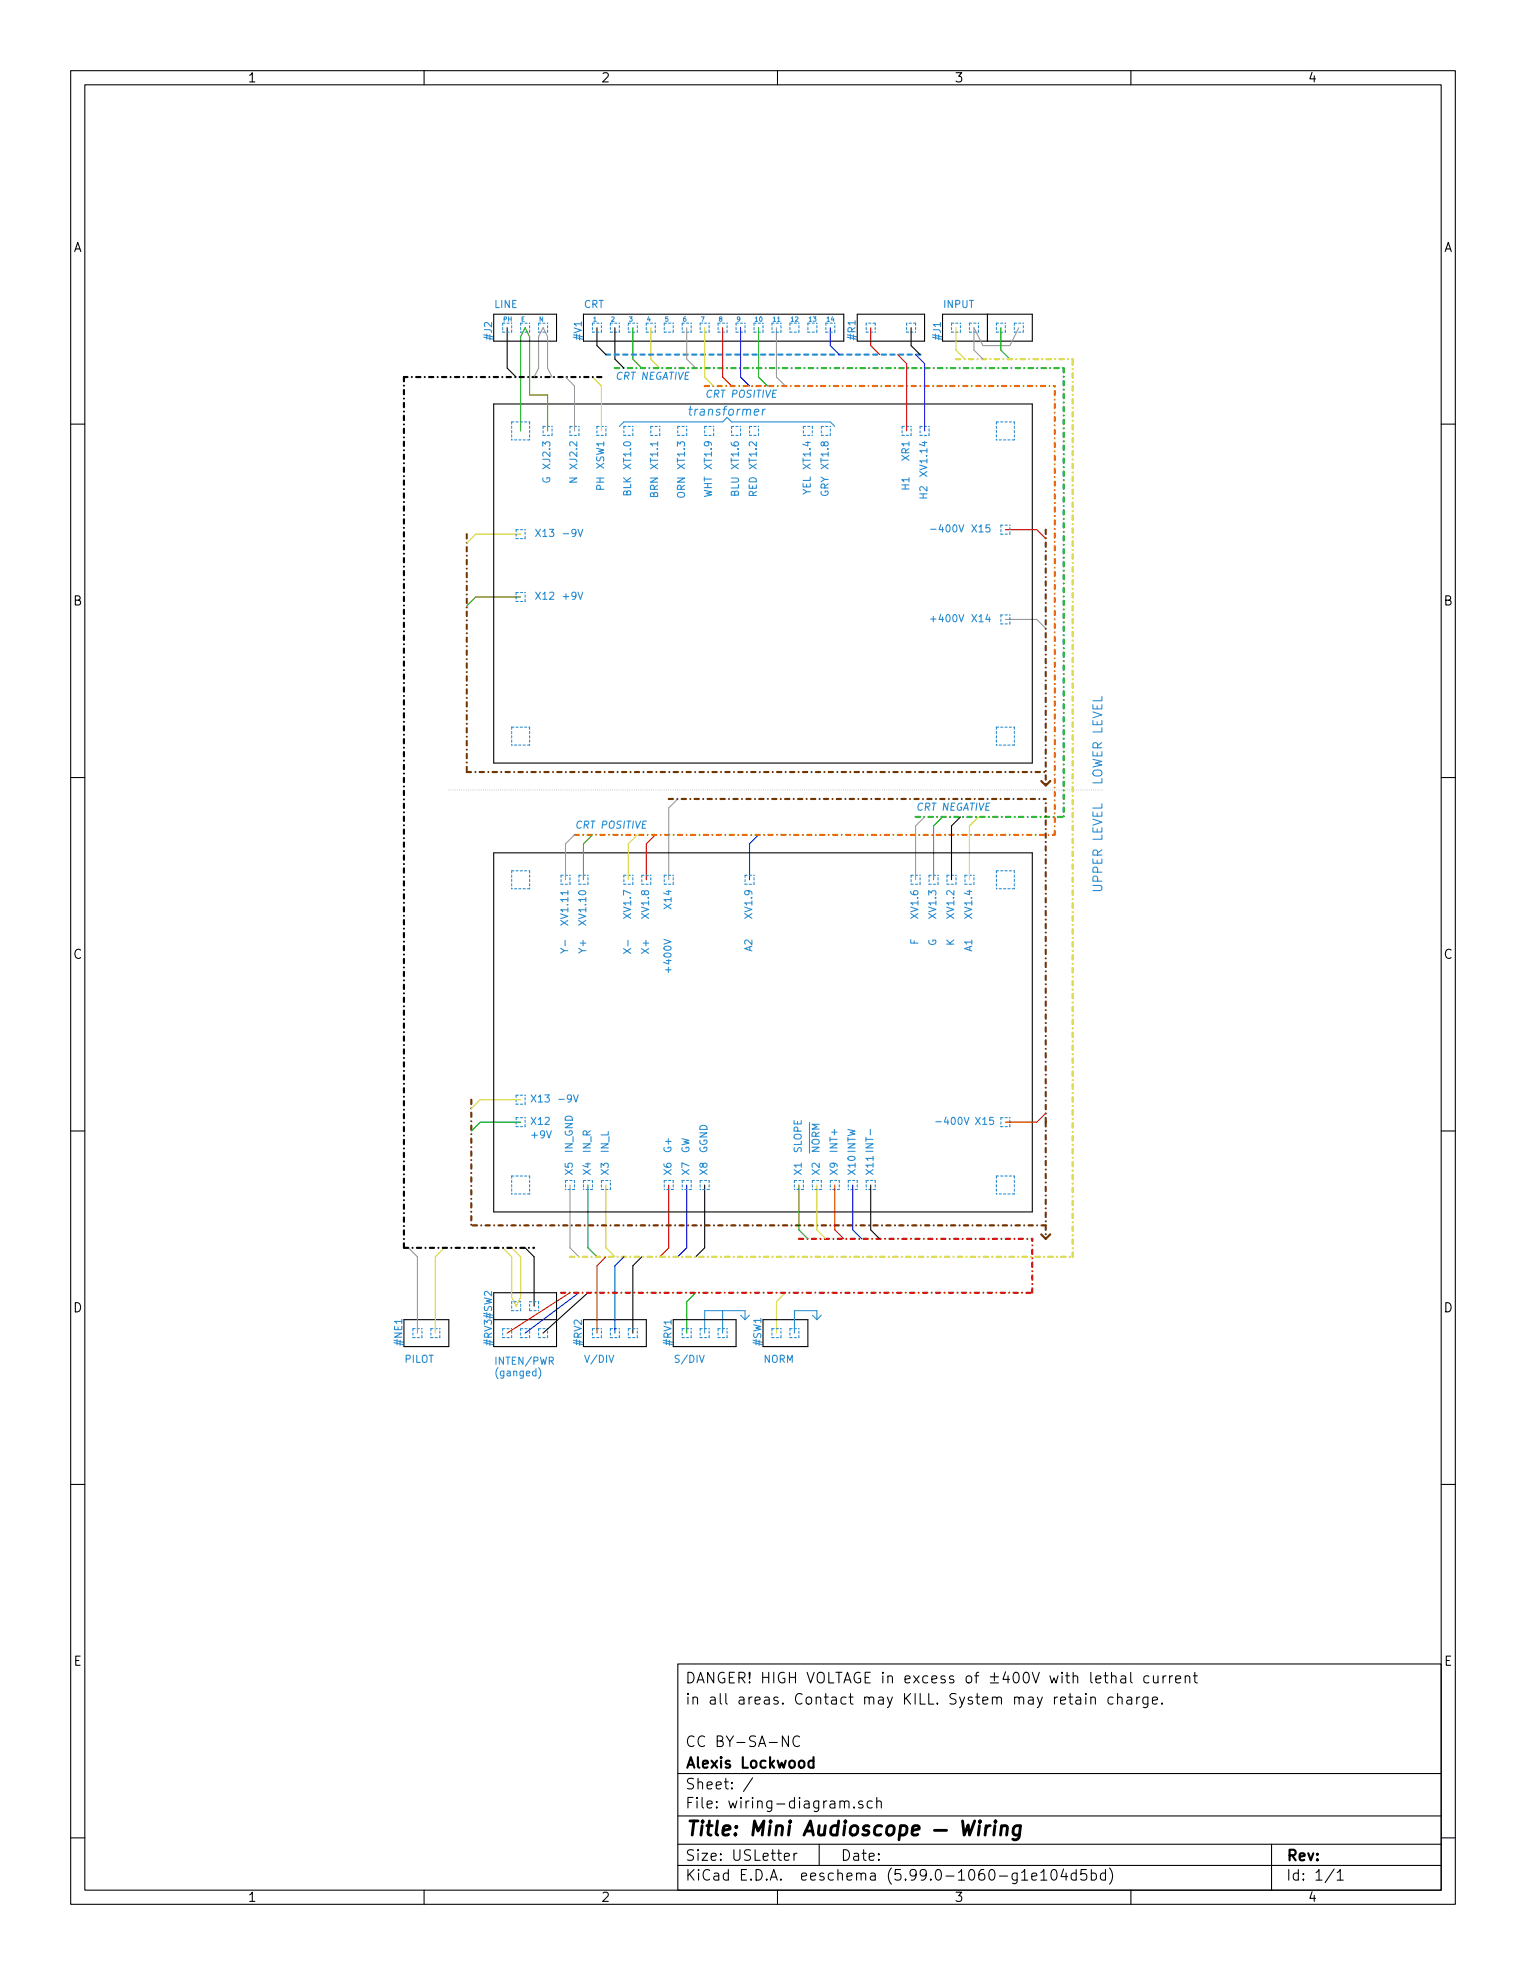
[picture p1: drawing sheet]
<svg xmlns="http://www.w3.org/2000/svg" width="216mm" height="279mm" viewBox="0 0 216 279" stroke-linecap="round" stroke-linejoin="round" font-family="sans-serif">
<g fill="none" stroke="#000" stroke-width=".15">
<path d="M10 10h195.9v259.4h-195.9zM12 12h191.9v255.4h-191.9zM60 10v2M110 10v2M160 10v2M10 60h2M69.8 44.5h8.9v3.8h-8.9zM69.8 57.2h76.2v50.8h-76.2zM71.8 46.4v5.7l1.2 1.2M82.5 44.5h36.9v3.8h-36.9zM84.5 46.4v2.5l1.2 1.3M87 46.4v4.4l1.3 1.3"/>
<path d="M121.3 44.5h9.5v3.8h-9.5zM128.9 46.4v2.5l1.3 1.3M133.3 44.5h12.7v3.8h-12.7zM139.7 44.5v3.8M203.9 60h2M10 110h2M135.9 115.6l-1.3 1.2v7.7M203.9 110h2M69.8 120.7h76.2v50.8h-76.2zM10 160h2M203.9 160h2M74.3 176.5l1.3 1.3v7"/>
<path d="M90.8 177.8l-1.3 1.3v9.5M99.7 167.6v8.9l-1.3 1.3M123.2 167.6v6.4l1.3 1.3M57.1 186.7h6.4v3.8h-6.4zM69.8 182.9h8.9v7.6h-8.9zM69.8 186.7h8.9M82.5 186.7h8.9v3.8h-8.9zM83.2 182.9l-6.4 5.7M95.2 186.7h8.9v3.8h-8.9zM107.9 186.7h6.4v3.8h-6.4zM10 210h2M203.9 210h2"/>
<path d="M95.9 235.4h108v32h-108zM151.4 239.6v1.3l.1 .1 .3 .1M153.6 239.6l-.1 .1h.1h.1l-.1-.1v.1M158.1 239.6v1.5M158.6 237.1h.2h.4l.1 1M159.3 237.4l-.5 .1a.29 .29 0 0 0-.3 .3 .29 .29 0 0 0 .3 .3l.5-.1M160 236.6v1.3l.2 .2M162.5 237.1h-.4l-.3 .3v.4l.2 .2 .1 .1 .4-.1M163.2 237.1l.1 .9a.41 .41 0 0 0 .5-.1M163.8 237.1v1M164.5 237.1v1M165 237.1h-.3l-.2 .3"/>
<path d="M165.5 237.1v1M165.9 237.1h-.3l-.1 .3M166.3 237.6l.7-.2v-.3h-.5l-.2 .2 .1 .7 .1 .1 .5-.1M167.7 237.2a.37 .37 0 0 1 .6 .1v.8M167.7 237.1v1M168.8 237.1h.6M169 236.6v1.3l.1 .1 .3 .1M10 260h2M95.9 256.9h108M95.9 250.9h108M106.5 251.5l-1.3 1.9M111.5 245.6v1.5l-.8-1.5v1.5"/>
<path d="M113.1 245.7a.6 .6 0 0 0-.7 0 .6 .6 0 0 0-.2 .7 .56 .56 0 0 0 .3 .6 .56 .56 0 0 0 .6-.1M119.5 255l.2-.2 .3 .1 .1 .9M120.8 255.6l.1 .1-.1 .1v-.1v-.1v.2M122 254.9l-.3-.1-.2 .2v.2l.5 .2 .1 .1-.1 .2-.1 .1-.4-.1M123.4 254.9l-.4-.1-.3 .3v.4l.1 .2 .2 .1 .4-.1M124 254.9a.37 .37 0 0 1 .7 .1v.8M124 254.3v1.5M151.2 240.1h.6M152.3 240.1h.1h.4l.1 1M152.9 240.4l-.5 .1a.29 .29 0 0 0-.2 .3 .29 .29 0 0 0 .2 .3l.5-.1M153.6 240.1v1M154.3 240.2a.37 .37 0 0 1 .7 .1v.8"/>
<path d="M154.3 240.1v1M157.5 240.1h-.5l-.2 .3v.4l.1 .2 .1 .1 .5-.1M158.1 240.2a.37 .37 0 0 1 .7 .1v.8M159.5 240.1h.1h.4l.1 1M160.1 240.4l-.5 .1a.29 .29 0 0 0-.2 .3 .29 .29 0 0 0 .2 .3l.5-.1M160.8 240.1v1M161.3 240.1h-.3l-.2 .3M162.4 240.1v1.2a.41 .41 0 0 1-.6 .2M162.4 240.1h-.4l-.3 .3v.4l.1 .2 .2 .1 .4-.1M163 240.6l.8-.2-.1-.3h-.4l-.3 .2 .1 .7 .2 .1 .4-.1M164.4 240.9l.1 .1-.1 .1-.1-.1 .1-.1v.2M203.9 260h2"/>
<path d="M60 267.4v2M95.9 263.9h108M95.9 260.9h108M110 267.4v2M111 262.7l.7-.2-.1-.3h-.4l-.2 .2v.7l.2 .1 .4-.1M112.3 262.2v1M112.8 262.2h-.3l-.2 .3M115.9 260.9v3M146 265.5l.7-.2-.1-.3h-.4l-.2 .2v.7l.2 .1 .4-.1M147.3 264.9l.4-.4v1.5M147.3 266h.8M148.9 264.5a.36 .36 0 0 1 .6 .3 .77 .77 0 0 1-.5 1.2 1 1 0 0 1-.1-1.5z"/>
<path d="M150.5 264.4l-.4 1.1h.9M150.8 265v1M152.3 265h-.5l-.3 .3v.4l.2 .2 .1 .1 .5-.1M152.3 264.5v1.5M153.7 264.5h-.7l-.1 .7 .2-.2 .5 .1 .2 .2-.1 .5-.2 .2h-.4l-.2-.2M154.4 265h.4l.3 .3v.4l-.1 .2-.2 .1-.4-.1M154.4 264.5v1.5M156.4 265h-.4l-.3 .3v.4l.1 .2 .2 .1 .4-.1M156.4 264.5v1.5M157 264.3a1.72 1.72 0 0 1 0 2.2M160 267.4v2M179.9 260.9v6.5"/>
<path d="M188.8 264.4l-1.3 1.9M189.2 264.9l.4-.4v1.5M189.2 266h.8"/>
</g>
<path d="M138.6 258.3l-.2 1.3M138.7 257.6l-.1 .1v.1l.1-.1v-.1l-.1 .2M139.5 258.3l-.1 1.3M140.1 258.3a.59 .59 0 0 0-.6 .4M140.8 258.3l-.2 1.3M140.9 257.6l-.2 .1 .1 .1 .1-.1v-.1l-.1 .2M141.7 258.5a.49 .49 0 0 1 .8 .1l-.1 1M141.7 258.3l-.1 1.3M144.4 258.4a.66 .66 0 0 0-1 .3l-.1 .5 .2 .3 .1 .1 .6-.1M144.4 258.3l-.2 1.6a.6 .6 0 0 1-.9 .3" fill="none" stroke="#000" stroke-width=".4"/>
<path d="M115.1 249.2l-.4-.1-.3 .3v.4l.1 .2 .2 .1 .4-.1M115.1 248.6v1.5" fill="none" stroke="#000" stroke-width=".3"/>
<g fill="none" stroke="#268bd2" stroke-width=".15">
<path d="M82.2 45.5v.6M106.7 58.3l.6-.1v-.2h-.5l-.1 .6 .2 .1h.3M107.9 57.9l-.1 .8M108.3 57.9l-.3 .1-.1 .1M121 45.4v.6M133 45.6v.6M81.8 74.9l.3 1 .4-1M87.6 60.3l.7-.6h13.9l.7-.6 .6 .6h14l.6 .6M130.1 66.7l1 .7M131.1 66.7l-1 .7M131.7 74.9h.7M81.8 83.8l.3 1 .4-1"/>
<path d="M131.7 87.6h.7M79.3 134.1l.6 .4-.6 .3M79.3 130.2l1 .7M80.3 130.2l-1 .7M81.9 130.2l1 .7M82.9 130.2l-1 .7M88.2 134.2l1 .7M88.8 133v.8M89.2 134.2l-1 .7M94.6 136.8v.8M77.3 160l.4 1 .3-1M81.1 154.9l.4 1 .3-1"/>
<path d="M123.1 159.8v.8M136.4 158.1l.4 1 .3-1M56.8 186.7v.5M76.2 193.5a1.17 1.17 0 0 1 0 1.5M77.7 192.5h.5l.1-.2-.1-.2-.5-.1v1M78 192.5l.3 .5M86.2 191.7l.3 1 .3-1M99 191.7l.3 1 .3-1M102.2 185.4v3.2M104.8 186.1l.6 .6M105.4 186.7v-1.3h-5.7v3.2M106 186.1l-.6 .6"/>
<path d="M114.9 186.1l.7 .6M115.6 186.7v-1.3h-3.2v3.2M116.2 186.1l-.6 .6"/>
</g>
<path d="M110 45.5h.4" fill="none" stroke="#268bd2" stroke-width=".14"/>
<g fill="none" stroke="#268bd2" stroke-width=".15" stroke-dasharray=".3 .3">
<path d="M71.1 45.7v1.3M71.1 47h1.3M72.4 47v-1.3M72.4 59.7h2.5M72.4 59.7v2.5M73.7 45.7v1.3M73.7 45.7h1.2M73.7 47h1.2M74.9 47v-1.3M74.9 59.7v2.5M76.2 47h1.3M76.2 45.7v1.3"/>
<path d="M76.2 45.7h1.3M77.5 47v-1.3M83.8 45.7v1.3M83.8 45.7h1.3M83.8 47h1.3M85.1 47v-1.3M86.4 45.7v1.3M86.4 45.7h1.2M86.4 47h1.2M87.6 47v-1.3M88.9 47h1.3M88.9 45.7h1.3"/>
<path d="M88.9 45.7v1.3M90.2 47v-1.3M91.4 45.7v1.3M91.4 45.7h1.3M91.4 47h1.3M92.7 47v-1.3M94 45.7v1.3M94 45.7h1.2M94 47h1.2M95.2 47v-1.3M96.5 45.7v1.3M96.5 45.7h1.3"/>
<path d="M96.5 47h1.3M97.8 47v-1.3M99.1 47h1.2M99.1 45.7v1.3M99.1 45.7h1.2M100.3 47v-1.3M101.6 47h1.3M101.6 45.7h1.3M101.6 45.7v1.3M102.9 47v-1.3M104.1 45.7v1.3M104.1 45.7h1.3"/>
<path d="M104.1 47h1.3M105.4 47v-1.3M106.7 47h1.2M106.7 45.7v1.3M106.7 45.7h1.2M107.9 47v-1.3M109.2 45.7h1.3M109.2 45.7v1.3M109.2 47h1.3M110.5 47v-1.3M111.8 45.7v1.3M111.8 45.7h1.2"/>
<path d="M111.8 47h1.2M113 47v-1.3M114.3 45.7v1.3M114.3 45.7h1.3M114.3 47h1.3M115.6 47v-1.3M116.8 45.7h1.3M116.8 45.7v1.3M116.8 47h1.3M118.1 47v-1.3M122.6 47h1.2M122.6 45.7v1.3"/>
<path d="M123.8 45.7h-1.2M123.8 45.7v1.3M128.3 45.7v1.3M128.3 47h1.2M129.5 45.7v1.3M129.5 45.7h-1.2M134.6 45.7h1.3M134.6 45.7v1.3M134.6 47h1.3M135.9 47v-1.3M137.2 45.7v1.3M137.2 45.7h1.2"/>
<path d="M137.2 47h1.2M138.4 47v-1.3M141 47h1.2M141 45.7h1.2M141 45.7v1.3M141 59.7v2.5M141 59.7h2.5M142.2 47v-1.3M143.5 47h1.3M143.5 45.7h1.3M143.5 45.7v1.3M143.5 59.7v2.5"/>
<path d="M144.8 47v-1.3M73 74.9v1.3M73 74.9h1.3M73 76.2h1.3M74.3 76.2v-1.3M74.9 62.2h-2.5M76.8 60.3v1.3M76.8 60.3h1.3M76.8 61.6h1.3M78.1 61.6v-1.3M80.6 60.3v1.3M80.6 60.3h1.3"/>
<path d="M80.6 61.6h1.3M81.9 61.6v-1.3M84.5 60.3v1.3M84.5 60.3h1.2M84.5 61.6h1.2M85.7 61.6v-1.3M88.3 60.3v1.3M88.3 60.3h1.2M88.3 61.6h1.2M89.5 61.6v-1.3M92.1 60.3v1.3M92.1 60.3h1.2"/>
<path d="M92.1 61.6h1.2M93.3 61.6v-1.3M95.9 60.3v1.3M95.9 60.3h1.3M95.9 61.6h1.3M97.2 61.6v-1.3M99.7 60.3v1.3M99.7 60.3h1.3M99.7 61.6h1.3M101 61.6v-1.3M103.5 60.3v1.3M103.5 60.3h1.3"/>
<path d="M103.5 61.6h1.3M104.8 61.6v-1.3M106 60.3v1.3M106 60.3h1.3M106 61.6h1.3M107.3 61.6v-1.3M113.7 60.3v1.3M113.7 60.3h1.2M113.7 61.6h1.2M114.9 60.3v1.3M116.2 60.3v1.3M116.2 60.3h1.3"/>
<path d="M116.2 61.6h1.3M117.5 61.6v-1.3M127.6 60.3h1.3M127.6 61.6h1.3M127.6 60.3v1.3M128.9 61.6v-1.3M130.2 60.3v1.3M130.2 61.6h1.2M130.2 60.3h1.2M131.4 61.6v-1.3M141.6 74.3h1.3M141.6 74.3v1.3"/>
<path d="M141.6 75.6h1.3M142.9 75.6v-1.3M143.5 62.2h-2.5M73 83.8v1.3M73 83.8h1.3M73 85.1h1.3M74.3 85.1v-1.3M141.6 87v1.3M141.6 87h1.3M141.6 88.3h1.3M142.9 88.3v-1.3M72.4 102.9v2.5"/>
<path d="M72.4 102.9h2.5M74.9 105.4h-2.5M74.9 102.9v2.5M141 102.9v2.5M141 102.9h2.5M143.5 102.9v2.5M143.5 105.4h-2.5M72.4 123.2h2.5M72.4 123.2v2.5M74.9 123.2v2.5M74.9 125.7h-2.5M79.4 123.8v1.3"/>
<path d="M79.4 123.8h1.2M79.4 125.1h1.2M80.6 125.1v-1.3M81.9 123.8v1.3M81.9 123.8h1.3M81.9 125.1h1.3M83.2 125.1v-1.3M88.3 123.8v1.3M88.3 125.1h1.2M88.3 123.8h1.2M89.5 125.1v-1.3M90.8 123.8v1.3"/>
<path d="M90.8 123.8h1.3M90.8 125.1h1.3M92.1 125.1v-1.3M94 123.8v1.3M94 123.8h1.2M94 125.1h1.2M95.2 125.1v-1.3M105.4 125.1h1.3M105.4 123.8v1.3M105.4 123.8h1.3M106.7 125.1v-1.3M128.9 123.8h1.3"/>
<path d="M128.9 125.1h1.3M128.9 123.8v1.3M130.2 125.1v-1.3M131.4 125.1h1.3M131.4 123.8h1.3M131.4 123.8v1.3M132.7 125.1v-1.3M134 125.1h1.3M134 123.8h1.3M134 123.8v1.3M135.3 125.1v-1.3M136.5 125.1h1.3"/>
<path d="M136.5 123.8h1.3M136.5 123.8v1.3M137.8 125.1v-1.3M141 123.2v2.5M141 123.2h2.5M143.5 125.7h-2.5M143.5 123.2v2.5M73 154.9h1.3M73 159.4h1.3M73 154.9v1.3M73 158.1h1.3M73 156.2h1.3"/>
<path d="M73 158.1v1.3M74.3 159.4v-1.3M74.3 156.2v-1.3M141.6 158.1h1.3M141.6 159.4h1.3M141.6 158.1v1.3M142.9 159.4v-1.3M72.4 166.4v2.5M72.4 166.4h2.5M74.9 166.4v2.5M74.9 168.9h-2.5M80 167v1.3"/>
<path d="M80 167h1.3M81.3 167v1.3M81.3 168.3h-1.3M82.5 167h1.3M82.5 167v1.3M83.8 167v1.3M83.8 168.3h-1.3M85.1 167h1.3M85.1 168.3h1.3M85.1 167v1.3M86.4 168.3v-1.3M94 167v1.3"/>
<path d="M94 167h1.2M95.2 168.3h-1.2M95.2 167v1.3M96.5 167v1.3M96.5 167h1.3M97.8 167v1.3M97.8 168.3h-1.3M99.1 167v1.3M99.1 167h1.2M100.3 167v1.3M100.3 168.3h-1.2M112.4 167v1.3"/>
<path d="M112.4 167h1.3M113.7 168.3h-1.3M113.7 167v1.3M114.9 167v1.3M114.9 167h1.3M116.2 167v1.3M116.2 168.3h-1.3M117.5 167h1.2M117.5 167v1.3M118.7 167v1.3M118.7 168.3h-1.2M120 167h1.3"/>
<path d="M120 167v1.3M121.3 168.3h-1.3M121.3 167v1.3M122.6 167h1.2M122.6 167v1.3M123.8 168.3h-1.2M123.8 167v1.3M141 166.4h2.5M141 166.4v2.5M143.5 168.9h-2.5M143.5 166.4v2.5M58.4 188h1.3"/>
<path d="M58.4 188v1.2M58.4 189.2h1.3M59.7 189.2v-1.2M61 188v1.2M61 188h1.2M61 189.2h1.2M62.2 189.2v-1.2M71.1 188v1.2M71.1 188h1.3M71.1 189.2h1.3M72.4 184.2v1.2M72.4 185.4h1.3"/>
<path d="M72.4 189.2v-1.2M73.7 184.2h-1.3M73.7 188v1.2M73.7 188h1.2M73.7 189.2h1.2M73.7 185.4v-1.2M74.9 189.2v-1.2M74.9 184.2h1.3M74.9 185.4v-1.2M74.9 185.4h1.3M76.2 188v1.2M76.2 188h1.3"/>
<path d="M76.2 189.2h1.3M76.2 184.2v1.2M77.5 189.2v-1.2M83.8 188h1.3M83.8 188v1.2M83.8 189.2h1.3M85.1 189.2v-1.2M86.4 188h1.2M86.4 189.2h1.2M86.4 188v1.2M87.6 189.2v-1.2M88.9 188v1.2"/>
<path d="M88.9 188h1.3M88.9 189.2h1.3M90.2 189.2v-1.2M96.5 188v1.2M96.5 189.2h1.3M96.5 188h1.3M97.8 189.2v-1.2M99.1 188v1.2M99.1 188h1.2M99.1 189.2h1.2M100.3 189.2v-1.2M101.6 189.2h1.3"/>
<path d="M101.6 188v1.2M101.6 188h1.3M102.9 189.2v-1.2M109.2 188v1.2M109.2 189.2h1.3M109.2 188h1.3M110.5 189.2v-1.2M111.8 188v1.2M111.8 188h1.2M111.8 189.2h1.2M113 189.2v-1.2"/>
</g>
<g fill="none" stroke="#d4db1c" stroke-width=".15">
<path d="M83.8 53.3l1.3 1.3v6.4M92.1 46.4v4.4l1.2 1.3M99.7 46.4v6.9l1.3 1.3M135.3 46.4v3.1l1.2 1.3M73.7 75.6h-6.4l-1.3 1.2M90.2 118.1l-1.3 1.3v5.1M138.4 115.6l-1.2 1.2v7.7M73.7 155.6h-5.8l-1.2 1.2M62.9 176.5l-1.3 1.3v10.8M71.1 176.5l1.3 1.3v5.7l.6 1.3 .7-1.3v-5.7l-1.3-1.3M85.7 167.6v8.9l1.3 1.3M115.6 167.6v6.4l1.2 1.3"/>
<path d="M111.1 182.9l-1.2 1.3v4.4"/>
</g>
<path d="M147.3 110.5l.7 .6 .6-.6M147.3 174.6l.7 .7 .6-.7" fill="none" stroke="#713500" stroke-width=".3"/>
<path d="M75.6 53.3l.6-1.2v-4.5l.6-1.2 .7 1.2v4.5l.6 1.2M80 53.3l1.3 1.3v6.4M97.2 46.4v4.4l1.2 1.3M109.9 46.4v6.9l1.2 1.3M144.1 46.4l-1.2 2.5h-3.8l-1.3-2.5v3.1l1.3 1.3M142.2 87.6h4.5l1.3 1.3M81.3 118.1l-1.3 1.3v5.1M95.9 113l-1.3 1.3v10.2M130.8 115.6l-1.3 1.2v7.7M57.8 176.5l1.3 1.3v10.8M80.6 167.6v8.9l1.3 1.3" fill="none" stroke="#979797" stroke-width=".15"/>
<path d="M89.5 46.4v4.4l1.3 1.3M107.3 46.4v6.9l1.3 1.3M141.6 46.4v3.1l1.3 1.3M73.7 84.5h-6.4l-1.3 1.2M83.8 118.1l-1.3 1.3v5.1M133.3 115.6l-1.2 1.2v7.7M73.7 158.8h-5.8l-1.2 1.2M83.2 167.6v8.9l1.3 1.3M113 167.6v6.4l1.3 1.3M98.4 182.9l-1.2 1.3v4.4" fill="none" stroke="#11a100" stroke-width=".15"/>
<path d="M66 75.6v33.6M148 74.9v36.2M66 109.2h82M94.6 113h53.4M66.7 155.6v17.8M148 158.8v-45.8M148 158.8v16.5M148 173.4h-81.3" fill="none" stroke="#713500" stroke-width=".3" stroke-dasharray=".6 .6 0 .6"/>
<path d="M99.7 54.6h49.5M81.3 118.1h67.9M149.2 118.1v-63.5" fill="none" stroke="#eb6800" stroke-width=".3" stroke-dasharray=".6 .6 0 .6"/>
<path d="M135.3 50.8h16.5M80.6 177.8h71.2M151.8 177.8v-127" fill="none" stroke="#d2d200" stroke-width=".3" stroke-dasharray=".6 .6 0 .6"/>
<path d="M104.8 46.4v6.9l1.2 1.3M117.5 46.4v2.5l1.2 1.3M129.5 50.2l1.3 1.2v9.6M107.3 118.1l-1.3 1.3v5.1M88.3 177.8l-1.3 1.3v9.5M97.2 167.6v8.9l-1.3 1.3M120.6 167.6v6.4l1.3 1.3M81.9 182.9l-7.6 5.7" fill="none" stroke="#0400d2" stroke-width=".15"/>
<path d="M102.2 46.4v6.9l1.3 1.3M123.2 46.4v2.5l1.3 1.3M127 50.2l1.3 1.2v9.6M142.2 74.9h4.5l1.3 1.3M92.7 118.1l-1.3 1.3v5.1M148 157.5l-1.3 1.3h-4.5M85.7 177.8l-1.2 1.3v9.5M94.6 167.6v8.9l-1.3 1.3M118.1 167.6v6.4l1.3 1.3M80.6 182.9l-8.8 5.7" fill="none" stroke="#d20000" stroke-width=".15"/>
<path d="M87 52.1h63.5M150.5 52.1v63.5M129.5 115.6h21" fill="none" stroke="#0ebf00" stroke-width=".3" stroke-dasharray=".6 .6 0 .6"/>
<path d="M63.5 111.8h92.7" fill="none" stroke="#b7b7b7" stroke-width=".15" stroke-dasharray="0 .3"/>
<path d="M85.7 50.2h45.1" fill="none" stroke="#268bd2" stroke-width=".3" stroke-dasharray=".6 .6"/>
<path d="M73.7 61v-13.4l.6-1.2 .6 1.2v8.3h2.6v5.1" fill="none" stroke="#13a100" stroke-width=".15"/>
<path d="M57.1 53.3v123.2M85.1 53.3h-28M57.1 176.5h18.5" fill="none" stroke="#000" stroke-width=".3" stroke-dasharray=".6 .6 0 .6"/>
<path d="M113 175.3h33M79.4 182.9h66.6M146 182.9v-7.6" fill="none" stroke="#d80d12" stroke-width=".3" stroke-dasharray=".6 .6 0 .6"/>
<text font-size="2.8" x="96.9" y="259.7">Title: Mini Audioscope Wiring</text>
<g font-size="2.1">
<text x="96.9" y="238.1">DANGER! HIGH VOLTAGE in excess of ±400V with lethal current</text>
<text x="96.9" y="241.1">in all areas. Contact may KILL. System may retain charge.</text>
<text x="96.9" y="250.2">Alexis Lockwood</text>
<text x="96.9" y="247.1">CC BY-SA-NC</text>
<text x="96.9" y="255.9">File: wiring-diagram.sch</text>
<text x="96.9" y="253.2">Sheet: /</text>
<text x="96.9" y="263.2">Size: USLetter</text>
<text x="118.9" y="263.2">Date:</text>
<text x="181.9" y="263.2">Rev:</text>
<text x="96.9" y="266">KiCad E.D.A. eeschema (5.99.0-1060-g1e104d5bd)</text>
<text x="181.9" y="266">Id: 1/1</text>
</g>
<g font-size="1.8">
<text x="35" y="11.7">1</text>
<text x="85" y="11.7">2</text>
<text x="135" y="11.7">3</text>
<text x="185" y="11.7">4</text>
<text x="10.3" y="35.6">A</text>
<text x="204.2" y="35.6">A</text>
<text x="10.3" y="85.7">B</text>
<text x="204.2" y="85.7">B</text>
<text x="10.3" y="135.6">C</text>
<text x="204.2" y="135.6">C</text>
<text x="10.3" y="185.7">D</text>
<text x="204.2" y="185.7">D</text>
<text x="10.4" y="235.7">E</text>
<text x="204.3" y="235.7">E</text>
<text x="35" y="269.1">1</text>
<text x="85" y="269.1">2</text>
<text x="135" y="269.1">3</text>
<text x="185" y="269.1">4</text>
</g>
<g font-size="1.8" fill="#268bd2">
<text x="97.2" y="58.8">transformer</text>
<text x="156" y="111.1" transform="rotate(-90 156 111.1)">LOWER LEVEL</text>
<text x="156" y="126.4" transform="rotate(-90 156 126.4)">UPPER LEVEL</text>
</g>
<g font-size="1.4" fill="#268bd2">
<text x="69.8" y="43.6">LINE</text>
<text x="82.5" y="43.6">CRT</text>
<text x="133.3" y="43.6">INPUT</text>
<text x="69.6" y="48.3" transform="rotate(-90 69.6 48.3)">#J2</text>
<text x="82.3" y="48.3" transform="rotate(-90 82.3 48.3)">#V1</text>
<text x="87" y="53.7">CRT NEGATIVE</text>
<text x="121" y="48.3" transform="rotate(-90 121 48.3)">#R1</text>
<text x="133.1" y="48.3" transform="rotate(-90 133.1 48.3)">#J1</text>
<text x="99.7" y="56.3">CRT POSITIVE</text>
<text x="77.9" y="65.9" transform="rotate(-90 77.9 65.9)">XJ2.3</text>
<text x="81.7" y="65.9" transform="rotate(-90 81.7 65.9)">XJ2.2</text>
<text x="128.7" y="65" transform="rotate(-90 128.7 65)">XR1</text>
<text x="77.9" y="68.4" transform="rotate(-90 77.9 68.4)">G</text>
<text x="81.7" y="68.3" transform="rotate(-90 81.7 68.3)">N</text>
<text x="85.5" y="69.3" transform="rotate(-90 85.5 69.3)">PH</text>
<text x="85.5" y="66.2" transform="rotate(-90 85.5 66.2)">XSW1</text>
<text x="89.3" y="70.2" transform="rotate(-90 89.3 70.2)">BLK</text>
<text x="89.3" y="66" transform="rotate(-90 89.3 66)">XT1.0</text>
<text x="93.1" y="70.4" transform="rotate(-90 93.1 70.4)">BRN</text>
<text x="93.1" y="66" transform="rotate(-90 93.1 66)">XT1.1</text>
<text x="96.9" y="70.5" transform="rotate(-90 96.9 70.5)">ORN</text>
<text x="96.9" y="66" transform="rotate(-90 96.9 66)">XT1.3</text>
<text x="100.7" y="70.5" transform="rotate(-90 100.7 70.5)">WHT</text>
<text x="100.7" y="66" transform="rotate(-90 100.7 66)">XT1.9</text>
<text x="104.5" y="70.2" transform="rotate(-90 104.5 70.2)">BLU</text>
<text x="104.5" y="66" transform="rotate(-90 104.5 66)">XT1.6</text>
<text x="107.1" y="70.3" transform="rotate(-90 107.1 70.3)">RED</text>
<text x="107.1" y="66" transform="rotate(-90 107.1 66)">XT1.2</text>
<text x="114.7" y="70.1" transform="rotate(-90 114.7 70.1)">YEL</text>
<text x="114.7" y="66" transform="rotate(-90 114.7 66)">XT1.4</text>
<text x="117.2" y="70.4" transform="rotate(-90 117.2 70.4)">GRY</text>
<text x="117.2" y="66" transform="rotate(-90 117.2 66)">XT1.8</text>
<text x="128.7" y="69.1" transform="rotate(-90 128.7 69.1)">H1</text>
<text x="131.2" y="70.4" transform="rotate(-90 131.2 70.4)">H2</text>
<text x="131.2" y="66.9" transform="rotate(-90 131.2 66.9)">XV1.14</text>
<text x="75.6" y="75.9">X13</text>
<text x="79.4" y="75.9">-9V</text>
<text x="132.7" y="75.3">-400V</text>
<text x="137.8" y="75.3">X15</text>
<text x="75.6" y="84.8">X12</text>
<text x="79.4" y="84.8">+9V</text>
<text x="132.4" y="88">+400V</text>
<text x="137.8" y="88">X14</text>
<text x="81.3" y="117.2">CRT POSITIVE</text>
<text x="129.5" y="114.7">CRT NEGATIVE</text>
<text x="80.4" y="130.4" transform="rotate(-90 80.4 130.4)">XV1.11</text>
<text x="82.9" y="130.4" transform="rotate(-90 82.9 130.4)">XV1.10</text>
<text x="89.3" y="129.6" transform="rotate(-90 89.3 129.6)">XV1.7</text>
<text x="91.8" y="129.6" transform="rotate(-90 91.8 129.6)">XV1.8</text>
<text x="95" y="128.2" transform="rotate(-90 95 128.2)">X14</text>
<text x="106.4" y="129.6" transform="rotate(-90 106.4 129.6)">XV1.9</text>
<text x="129.9" y="129.6" transform="rotate(-90 129.9 129.6)">XV1.6</text>
<text x="132.5" y="129.6" transform="rotate(-90 132.5 129.6)">XV1.3</text>
<text x="135" y="129.6" transform="rotate(-90 135 129.6)">XV1.2</text>
<text x="137.5" y="129.6" transform="rotate(-90 137.5 129.6)">XV1.4</text>
<text x="80.4" y="134.1" transform="rotate(-90 80.4 134.1)">Y-</text>
<text x="82.9" y="134.5" transform="rotate(-90 82.9 134.5)">Y+</text>
<text x="91.8" y="134.5" transform="rotate(-90 91.8 134.5)">X+</text>
<text x="95" y="136.8" transform="rotate(-90 95 136.8)">+400V</text>
<text x="106.4" y="134.5" transform="rotate(-90 106.4 134.5)">A2</text>
<text x="129.9" y="133.6" transform="rotate(-90 129.9 133.6)">F</text>
<text x="132.5" y="133.8" transform="rotate(-90 132.5 133.8)">G</text>
<text x="135" y="133.7" transform="rotate(-90 135 133.7)">K</text>
<text x="137.5" y="134.5" transform="rotate(-90 137.5 134.5)">A1</text>
<text x="74.9" y="156">X13</text>
<text x="78.7" y="156">-9V</text>
<text x="74.9" y="159.1">X12</text>
<text x="74.9" y="161">+9V</text>
<text x="132.1" y="159.1">-400V</text>
<text x="137.8" y="159.1">X15</text>
<text x="81" y="166.4" transform="rotate(-90 81 166.4)">X5</text>
<text x="81" y="163.2" transform="rotate(-90 81 163.2)">IN_GND</text>
<text x="83.6" y="166.4" transform="rotate(-90 83.6 166.4)">X4</text>
<text x="83.6" y="163.2" transform="rotate(-90 83.6 163.2)">IN_R</text>
<text x="86.1" y="166.4" transform="rotate(-90 86.1 166.4)">X3</text>
<text x="86.1" y="163.2" transform="rotate(-90 86.1 163.2)">IN_L</text>
<text x="95" y="166.4" transform="rotate(-90 95 166.4)">X6</text>
<text x="95" y="163.2" transform="rotate(-90 95 163.2)">G+</text>
<text x="97.5" y="166.4" transform="rotate(-90 97.5 166.4)">X7</text>
<text x="97.5" y="163.2" transform="rotate(-90 97.5 163.2)">GW</text>
<text x="100.1" y="166.4" transform="rotate(-90 100.1 166.4)">X8</text>
<text x="100.1" y="163.2" transform="rotate(-90 100.1 163.2)">GGND</text>
<text x="113.4" y="166.4" transform="rotate(-90 113.4 166.4)">X1</text>
<text x="113.4" y="163.2" transform="rotate(-90 113.4 163.2)">SLOPE</text>
<text x="116" y="166.4" transform="rotate(-90 116 166.4)">X2</text>
<text x="116" y="163.2" transform="rotate(-90 116 163.2)">NORM</text>
<text x="118.5" y="166.4" transform="rotate(-90 118.5 166.4)">X9</text>
<text x="118.5" y="163.2" transform="rotate(-90 118.5 163.2)">INT+</text>
<text x="121" y="166.4" transform="rotate(-90 121 166.4)">X10 INTW</text>
<text x="123.6" y="166.4" transform="rotate(-90 123.6 166.4)">X11 INT-</text>
<text x="56.9" y="190.5" transform="rotate(-90 56.9 190.5)">#NE1</text>
<text x="69.6" y="190.5" transform="rotate(-90 69.6 190.5)">#RV3 #SW2</text>
<text x="82.3" y="190.5" transform="rotate(-90 82.3 190.5)">#RV2</text>
<text x="95" y="190.5" transform="rotate(-90 95 190.5)">#RV1</text>
<text x="107.7" y="190.5" transform="rotate(-90 107.7 190.5)">#SW1</text>
<text x="57.1" y="192.8">PILOT</text>
<text x="69.8" y="193.1">INTEN/PWR</text>
<text x="69.8" y="194.7">(ganged)</text>
<text x="82.5" y="192.8">V/DIV</text>
<text x="95.2" y="192.8">S/DIV</text>
<text x="107.9" y="192.8">NORM</text>
</g>
<g font-size=".9" fill="#268bd2">
<text x="71.1" y="45.5">PH</text>
<text x="73.7" y="45.5">E</text>
<text x="76.2" y="45.5">N</text>
<text x="83.8" y="45.5">1</text>
<text x="86.4" y="45.5">2</text>
<text x="88.9" y="45.5">3</text>
<text x="91.4" y="45.5">4</text>
<text x="94" y="45.5">5</text>
<text x="96.5" y="45.5">6</text>
<text x="99.1" y="45.5">7</text>
<text x="101.6" y="45.5">8</text>
<text x="104.1" y="45.5">9</text>
<text x="106.7" y="45.5">10</text>
<text x="109.2" y="45.5">11</text>
<text x="111.8" y="45.5">12</text>
<text x="114.3" y="45.5">13</text>
<text x="116.8" y="45.5">14</text>
</g>
</svg>
